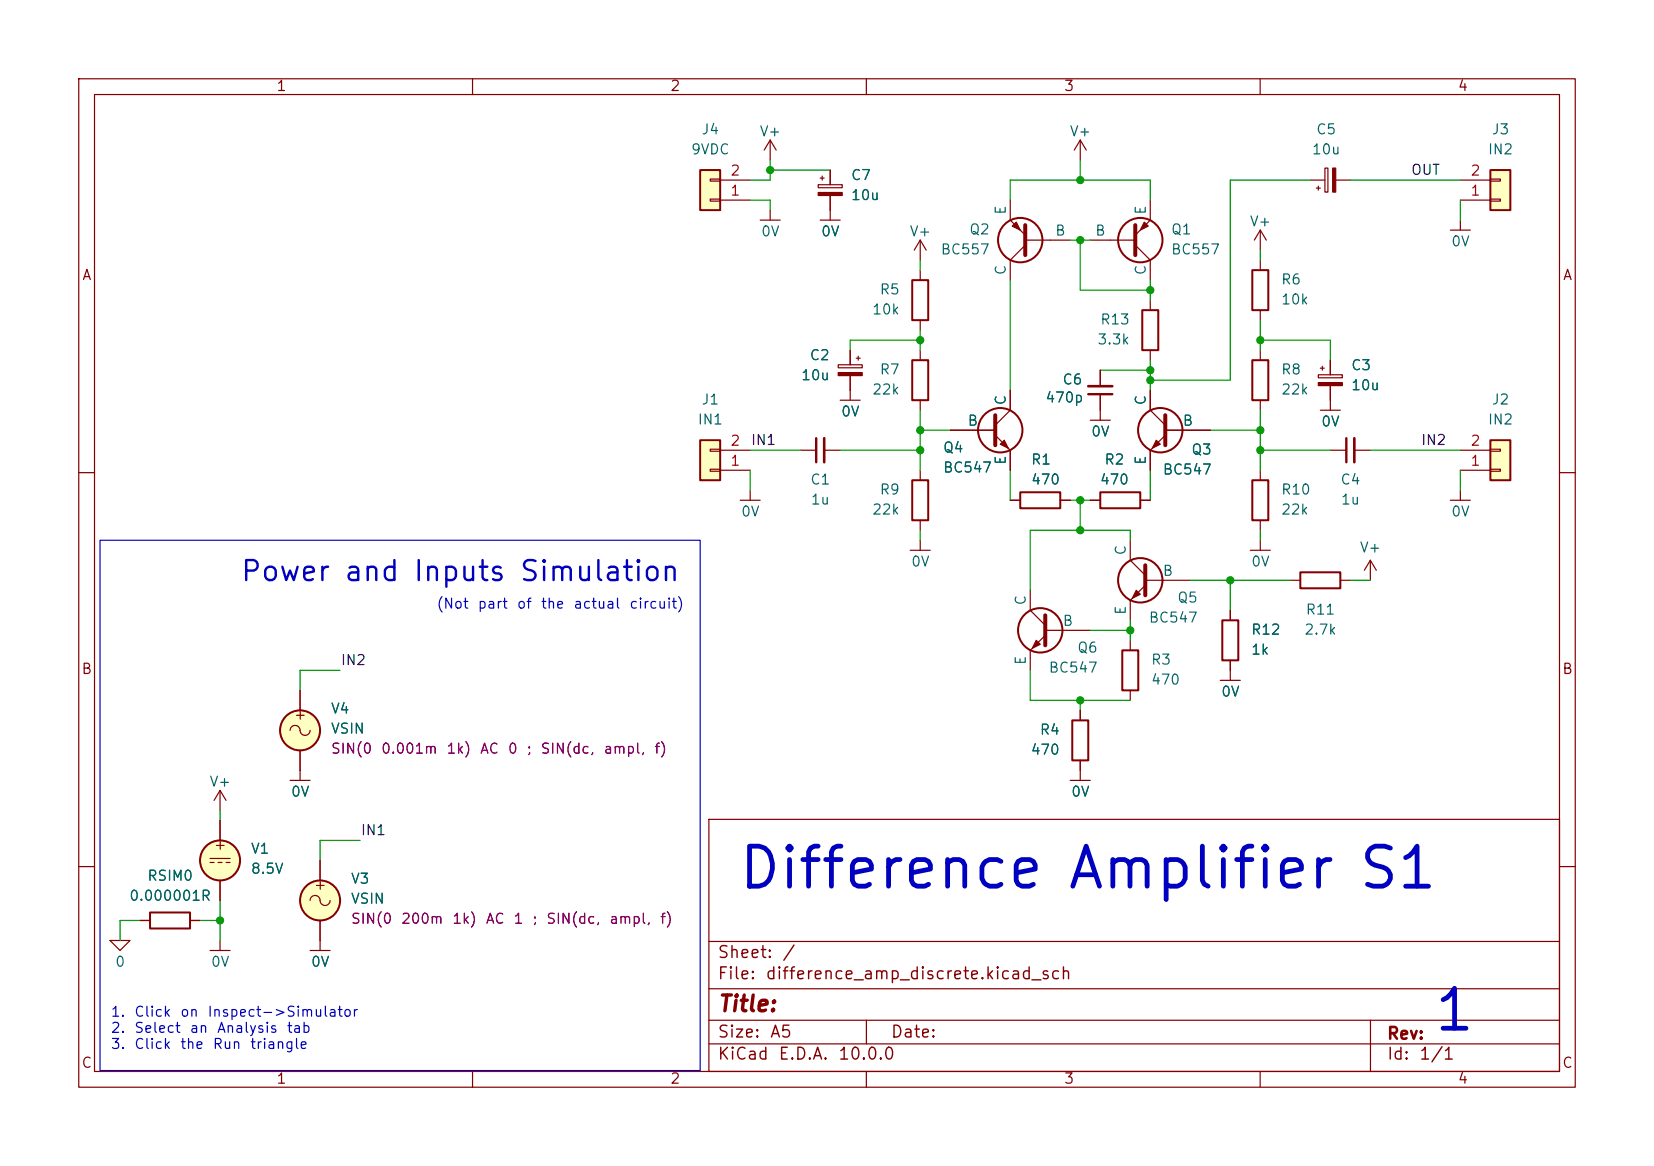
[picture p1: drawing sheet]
<svg xmlns="http://www.w3.org/2000/svg" width="210mm" height="148mm" viewBox="0 0 210 148" stroke-linecap="round" stroke-linejoin="round" font-family="sans-serif">
<g fill="none" stroke="#840000" stroke-width=".15">
<path d="M10 10h190v128h-190zM12 12h186v124h-186zM60 10v2M110 10v2M160 10v2M116.8 34.3v1.3M138.4 30.5h5.7M144.1 31.1l1.9 1.9v2.6M146 25.4v2.5l-1.9 1.9M106.4 46.3h3.1v.4h-3.1zM107.9 44.5v1.8M107.9 47.7v1.8"/>
<path d="M108.7 45.5h.5M109 45.2v.5M116.8 40.6v1.3M10 60h2M128.3 63.5h1.2M134.6 63.5h1.3M156.2 77.5v1.2M198 60h2M154.9 86.4h2.6M156.2 83.8v2.6M10 110h2M90 104h108v32h-108z"/>
<path d="M90 119.5h108M198 110h2M60 136v2M90 132.5h108M90 129.5h108M90 125.5h108M110 136v2M110 129.5v3M160 136v2M174 129.5v6.5"/>
</g>
<g fill="none" stroke="#840000" stroke-width=".25">
<path d="M115.8 35.6h2.1v5h-2.1zM129.5 62.5h5.1v2h-5.1zM155.2 78.7h2v5.1h-2z"/>
<circle cx="144.8" cy="30.5" r="2.82"/>
</g>
<path d="M144.1 28.6v3.8" fill="none" stroke="#840000" stroke-width=".51"/>
<g fill="#840000" stroke="#840000" stroke-width=".15">
<path d="M145.3 28.2l.5 .5-1 .5z"/>
<path d="M106.4 47.3h3.1v.4h-3.1z"/>
</g>
<path d="M88.9 55.9h2.5v5.1h-2.5z" fill="#ffffc2"/>
<g fill="none" stroke="#840000" stroke-width=".25">
<path d="M88.9 55.9h2.5v5.1h-2.5zM165.1 72.6h5.1v2.1h-5.1z"/>
<circle cx="144.8" cy="73.7" r="2.82"/>
<circle cx="132.1" cy="80" r="2.82"/>
<circle cx="40.6" cy="114.3" r="2.54"/>
</g>
<g fill="none" stroke="#840000" stroke-width=".15">
<path d="M90.2 59.6h1.2v.2h-1.2zM90.2 57h1.2v.3h-1.2zM91.4 59.7h3.8M91.4 57.2h3.8M138.4 53.3h2.6M139.7 47v2M139.7 50v3.3M94 63.5h2.5M95.2 62.2v1.3M115.6 69.9h2.5M116.8 68.6v1.3M130.8 74.9v2.6l1.9 1.9"/>
<path d="M143.5 68.6v2.5l1.9 1.9M145.4 74.3l-1.9 1.9v2.5M145.4 73.7h5.7M158.7 69.9h2.6M160 68.6v1.3M163.8 73.7h1.3M170.2 73.7h1.2M174 71.1l-.8 1.3M174 71.1l.8 1.3M174 71.1v2.6M36.8 99.1h2.6M38.1 97.8v1.3"/>
<path d="M132.7 80.6l-1.9 2v2.5M132.7 80h5.7M39.4 114.3a.67 .67 0 0 1 .7-.6 .67 .67 0 0 1 .6 .8 .64 .64 0 0 0 .7 .4 .64 .64 0 0 0 .5-.6M40.6 109.2v2.6M40.6 116.8v2.6"/>
</g>
<path d="M132.7 78.1v3.8M145.4 71.8v3.8" fill="none" stroke="#840000" stroke-width=".51"/>
<g fill="#840000" stroke="#840000" stroke-width=".15">
<path d="M144.3 74.9l.5 .5-1 .5z"/>
<path d="M131.6 81.3l.5 .5-1 .5z"/>
</g>
<circle cx="40.6" cy="114.3" r="2.54" fill="#ffffc2" stroke="#ffffc2" stroke-width=".13"/>
<path d="M138.2 50h3" fill="none" stroke="#840000" stroke-width=".3"/>
<path d="M138.2 49h3" fill="none" stroke="#840000" stroke-width=".33"/>
<path d="M189.2 21.6h2.6v5.1h-2.6z" fill="#ffffc2"/>
<g fill="none" stroke="#840000" stroke-width=".25">
<path d="M145 39.4h2.1v5.1h-2.1zM189.2 21.6h2.6v5.1h-2.6zM115.8 45.7h2.1v5.1h-2.1zM159 45.7h2v5.1h-2zM115.8 61h2.1v5h-2.1zM139.7 62.5h5.1v2h-5.1zM159 61h2v5h-2zM136.1 91.4h2.1v5.1h-2.1zM142.5 82.6h2v5h-2zM19 115.8h5.1v2.1h-5.1z"/>
<circle cx="129.5" cy="30.5" r="2.82"/>
<circle cx="127" cy="54.6" r="2.82"/>
<circle cx="147.3" cy="54.6" r="2.82"/>
<circle cx="38.1" cy="92.7" r="2.54"/>
<circle cx="27.9" cy="109.2" r="2.54"/>
</g>
<g fill="none" stroke="#840000" stroke-width=".15">
<path d="M116.8 30.5v2.5M116.8 30.5l-.7 1.3M116.8 30.5l.8 1.3M128.3 25.4v2.5l1.9 1.9M130.2 31.1l-1.9 1.9v2.6M130.2 30.5h5.7M146 38.1v1.3M166.4 22.9h1.8M167.1 23.9h.5M167.4 23.6v.5M168.2 21.3h.4v3.1h-.4zM169.6 22.9h1.8"/>
<path d="M184.1 29.2h2.6M185.4 25.4h3.8M185.4 22.9h3.8M185.4 27.9v1.3M189.2 25.3h1.3v.2h-1.3zM189.2 22.7h1.3v.3h-1.3zM101.6 57.2h2M104.6 57.2h2.1M106.7 50.8h2.5M107.9 49.5v1.3M116.8 44.5v1.2M116.8 50.8v1.3"/>
<path d="M116.8 59.7v1.3M120.6 54.6h5.8M126.4 55.2l1.9 2v2.5M128.3 49.5v2.6l-1.9 1.9M146 49.5v2.6l2 1.9M146 44.5v1.2M148 55.2l-2 2v2.5M148 54.6h5.7M160 44.5v1.2M160 50.8v1.3M160 59.7v1.3M168.9 57.2h2"/>
<path d="M172 57.2h2M116.8 66v1.3M138.4 63.5h1.3M144.8 63.5h1.2M160 66v1.3M184.1 63.5h2.6M185.4 62.2v1.3M36.8 92.7a.67 .67 0 0 1 .8-.6 .67 .67 0 0 1 .5 .8 .64 .64 0 0 0 .7 .4 .64 .64 0 0 0 .6-.6M38.1 87.6v2.6M38.1 95.3v2.5M135.9 99.1h2.5M137.2 90.2v1.2"/>
<path d="M137.2 96.5v2.6M143.5 81.3v1.3M143.5 87.6v1.3M14 119.4h2.5l-1.3 1.3zM15.2 119.4h.1M17.8 116.8h1.2M24.1 116.8h1.3M26.7 109h2.5M26.7 109.5h.5M27.7 109.5h.5M27.9 100.3v2.6M27.9 104.1v2.6"/>
<path d="M27.9 111.8v2.5M27.9 119.4v1.3M27.9 100.3l-.7 1.3M27.9 100.3l.8 1.3M28.7 109.5h.5M40.6 119.4v1.3M26.7 120.7h2.5M39.4 120.7h2.5"/>
</g>
<path d="M130.2 28.6v3.8M126.4 52.7v3.8M148 52.7v3.8" fill="none" stroke="#840000" stroke-width=".51"/>
<g fill="#840000" stroke="#840000" stroke-width=".15">
<path d="M146.8 55.9l.5 .5-1 .5z"/>
<path d="M127 56.4l.5-.5 .5 1z"/>
<path d="M169.2 21.3h.4v3.1h-.4z"/>
<path d="M128.5 28.7l.5-.5 .5 1z"/>
</g>
<g fill="#ffffc2" stroke="#ffffc2" stroke-width=".13">
<circle cx="38.1" cy="92.7" r="2.54"/>
<circle cx="27.9" cy="109.2" r="2.54"/>
</g>
<path d="M103.6 55.6v3.1M170.9 55.6v3.1" fill="none" stroke="#840000" stroke-width=".3"/>
<path d="M104.6 55.6v3.1M172 55.6v3.1" fill="none" stroke="#840000" stroke-width=".33"/>
<path d="M189.2 55.9h2.6v5.1h-2.6z" fill="#ffffc2"/>
<path d="M189.2 55.9h2.6v5.1h-2.6z" fill="none" stroke="#840000" stroke-width=".25"/>
<path d="M137.2 17.8l-.8 1.3M137.2 17.8l.7 1.3M137.2 17.8v2.5M167.6 52.1h2.6M168.9 50.8v1.3M185.4 59.7h3.8M185.4 57.2h3.8M189.2 59.6h1.3v.2h-1.3zM189.2 57h1.3v.3h-1.3z" fill="none" stroke="#840000" stroke-width=".15"/>
<path d="M88.9 21.6h2.5v5.1h-2.5z" fill="#ffffc2"/>
<path d="M88.9 21.6h2.5v5.1h-2.5zM159 34.3h2v5.1h-2z" fill="none" stroke="#840000" stroke-width=".25"/>
<g fill="none" stroke="#840000" stroke-width=".15">
<path d="M97.8 17.8l-.8 1.3M97.8 17.8l.8 1.3M97.8 17.8v2.5M90.2 25.3h1.2v.2h-1.2zM90.2 22.7h1.2v.3h-1.2zM91.4 25.4h3.8M91.4 22.9h3.8M96.5 27.9h2.6M97.8 26.7v1.2M103.9 23.4h3v.4h-3zM104.1 22.6h.5M104.1 27.9h2.6"/>
<path d="M104.4 22.4v.5M105.4 21.6v1.8M105.4 24.8v3.1M160 29.2l-.7 1.3M160 29.2l.8 1.3M160 29.2v2.6M160 33v1.3M160 39.4v1.2M107.9 44.5v1.8M107.9 47.7v1.8M120.6 54.6h5.8M128.3 49.5v2.6"/>
<path d="M128.3 57.2v2.5M139.7 47v2M139.7 50v2.1M146 49.5v2.6M146 57.2v2.5M148 54.6h5.7M167.4 47.6h3v.4h-3zM167.6 46.7h.5M167.9 46.5v.5M168.9 45.7v1.9M168.9 48.9v1.9M128.3 63.5h1.2"/>
<path d="M134.6 63.5h1.3M138.4 63.5h1.3M144.8 63.5h1.2M156.2 77.5v1.2M38.1 87.6v2.6M38.1 95.3v2.5M137.2 90.2v1.2M137.2 96.5v1.3M156.2 83.8v1.3M17.8 116.8h1.2M24.1 116.8h1.3M27.9 104.1v2.6"/>
<path d="M27.9 111.8v2.5M40.6 109.2v2.6M40.6 116.8v2.6"/>
</g>
<g fill="#840000" stroke="#840000" stroke-width=".15">
<path d="M167.4 48.6h3v.3h-3z"/>
<path d="M103.9 24.4h3v.4h-3z"/>
</g>
<g fill="none" stroke="#009600" stroke-width=".15">
<path d="M95.2 25.4h2.6v1.3M97.8 20.3v2.6h-2.6M97.8 21.6h7.6M116.8 33v1.3M128.3 25.4v-2.5h17.7v2.5M128.3 35.6v13.9M135.9 30.5h2.5M137.2 20.3v2.6M137.2 30.5v6.3h8.8M146 35.6v2.5M160 31.8v1.2M166.4 22.9h-10.2v25.4h-10.2"/>
<path d="M171.4 22.9h14M185.4 25.4v2.5M95.2 57.2h6.4M95.2 59.7v2.5M106.7 57.2h10.1M116.8 54.6h3.8M116.8 43.2h-8.9v1.3M116.8 41.9v2.6M116.8 52.1v7.6M128.3 59.7v3.8M139.7 47h6.3M146 45.7v3.8"/>
<path d="M146 59.7v3.8M153.7 54.6h6.3M160 40.6v3.9M160 52.1v7.6M160 43.2h8.9v2.5M160 57.2h8.9M174 57.2h11.4M185.4 59.7v2.5M116.8 67.3v1.3M135.9 63.5h2.5M137.2 63.5v3.8M143.5 68.6v-1.3h-12.7v7.6"/>
<path d="M143.5 78.7v2.6M151.1 73.7h12.7M156.2 73.7v3.8M160 67.3v1.3M171.4 73.7h2.6M43.2 85.1h-5.1v2.5M130.8 85.1v3.8h12.7M137.2 88.9v1.3M138.4 80h5.1M17.8 116.8h-2.6v2.6M25.4 116.8h2.5M27.9 102.9v1.2"/>
<path d="M27.9 114.3v5.1M45.7 106.7h-5.1v2.5"/>
</g>
<path d="M12.7 68.6h76.2v67.3h-76.2z" fill="none" stroke="#0000c2" stroke-width=".15"/>
<g fill="#009600" stroke="#009600" stroke-width=".13">
<circle cx="143.5" cy="80" r=".46"/>
<circle cx="156.2" cy="73.7" r=".46"/>
<circle cx="137.2" cy="88.9" r=".46"/>
<circle cx="160" cy="57.2" r=".46"/>
<circle cx="160" cy="54.6" r=".46"/>
<circle cx="160" cy="43.2" r=".46"/>
<circle cx="137.2" cy="63.5" r=".46"/>
<circle cx="116.8" cy="57.2" r=".46"/>
<circle cx="116.8" cy="54.6" r=".46"/>
<circle cx="137.2" cy="67.3" r=".46"/>
<circle cx="146" cy="48.3" r=".46"/>
<circle cx="146" cy="47" r=".46"/>
<circle cx="146" cy="36.8" r=".46"/>
<circle cx="137.2" cy="30.5" r=".46"/>
<circle cx="137.2" cy="22.9" r=".46"/>
<circle cx="97.8" cy="21.6" r=".46"/>
<circle cx="116.8" cy="43.2" r=".46"/>
<circle cx="27.9" cy="116.8" r=".46"/>
</g>
<g font-size="5.1" fill="#0000c2">
<text x="93.4" y="114">Difference Amplifier S1</text>
<text x="181.8" y="132.1">1</text>
</g>
<g font-size="2.5" fill="#0000c2">
<text x="30.4" y="74.4">Power</text>
<text x="43.5" y="74.4">and</text>
<text x="52.3" y="74.4">Inputs</text>
<text x="65.8" y="74.4">Simulation</text>
</g>
<text font-size="2" fill="#840000" x="91" y="128.9">Title:</text>
<g font-size="1.5" fill="#840000">
<text x="91" y="124.7">File:</text>
<text x="91" y="122">Sheet:</text>
<text x="97.1" y="124.7">difference_amp_discrete.kicad_sch</text>
<text x="99.2" y="122">/</text>
<text x="91" y="134.9">KiCad</text>
<text x="91" y="132.1">Size:</text>
<text x="97.7" y="132.1">A5</text>
<text x="98.7" y="134.9">E.D.A.</text>
<text x="106.3" y="134.9">10.0.0</text>
<text x="113" y="132.1">Date:</text>
<text x="176" y="132.3">Rev:</text>
<text x="176" y="134.9">Id:</text>
<text x="180.1" y="134.9">1/1</text>
</g>
<g font-size="1.3" fill="#840000">
<text x="35" y="11.9">1</text>
<text x="85" y="11.9">2</text>
<text x="135" y="11.9">3</text>
<text x="185" y="11.9">4</text>
<text x="10.3" y="35.9">A</text>
<text x="198.4" y="35.9">A</text>
<text x="10.3" y="85.9">B</text>
<text x="198.3" y="85.9">B</text>
<text x="37.2" y="91.7">+</text>
<text x="27.1" y="108.2">+</text>
<text x="39.8" y="113.3">+</text>
<text x="10.3" y="135.9">C</text>
<text x="35" y="137.9">1</text>
<text x="85" y="137.9">2</text>
<text x="135" y="137.9">3</text>
<text x="185" y="137.9">4</text>
<text x="198.3" y="135.9">C</text>
</g>
<g font-size="1.3" fill="#006464">
<text x="89" y="17.4">J4</text>
<text x="96.4" y="17.6">V+</text>
<text x="135.7" y="17.6">V+</text>
<text x="167" y="17.4">C5</text>
<text x="189.3" y="17.4">J3</text>
<text x="87.6" y="19.9">9VDC</text>
<text x="108" y="23.2">C7</text>
<text x="166.5" y="19.9">10u</text>
<text x="188.8" y="19.9">IN2</text>
<text x="108" y="25.7">10u</text>
<text x="128" y="27.3" transform="rotate(-90 128 27.3)">E</text>
<text x="145.8" y="27.3" transform="rotate(-90 145.8 27.3)">E</text>
<text x="158.6" y="29.1">V+</text>
<text x="96.5" y="30.3">0V</text>
<text x="104.2" y="30.3">0V</text>
<text x="115.4" y="30.3">V+</text>
<text x="119.3" y="32.6">BC557</text>
<text x="123" y="30.1">Q2</text>
<text x="128" y="35" transform="rotate(-90 128 35)">C</text>
<text x="133.9" y="30.2">B</text>
<text x="139" y="30.2">B</text>
<text x="145.8" y="35" transform="rotate(-90 145.8 35)">C</text>
<text x="148.6" y="32.6">BC557</text>
<text x="148.6" y="30.1">Q1</text>
<text x="184.2" y="31.6">0V</text>
<text x="110.6" y="40.2">10k</text>
<text x="111.6" y="37.7">R5</text>
<text x="139.6" y="41.5">R13</text>
<text x="162.6" y="36.4">R6</text>
<text x="162.6" y="39">10k</text>
<text x="102.7" y="46">C2</text>
<text x="111.6" y="47.9">R7</text>
<text x="139.2" y="44">3.3k</text>
<text x="162.6" y="47.9">R8</text>
<text x="171.5" y="47.3">C3</text>
<text x="89" y="51.7">J1</text>
<text x="101.6" y="48.6">10u</text>
<text x="106.7" y="53.2">0V</text>
<text x="110.6" y="50.4">22k</text>
<text x="128" y="51.5" transform="rotate(-90 128 51.5)">C</text>
<text x="132.6" y="51.4">470p</text>
<text x="134.8" y="49.1">C6</text>
<text x="145.8" y="51.5" transform="rotate(-90 145.8 51.5)">C</text>
<text x="162.6" y="50.4">22k</text>
<text x="171.5" y="49.8">10u</text>
<text x="189.3" y="51.7">J2</text>
<text x="88.5" y="54.2">IN1</text>
<text x="119.6" y="57.8">Q4</text>
<text x="122.8" y="54.4">B</text>
<text x="128" y="59.1" transform="rotate(-90 128 59.1)">E</text>
<text x="130.8" y="59.3">R1</text>
<text x="138.4" y="55.7">0V</text>
<text x="140.1" y="59.3">R2</text>
<text x="145.8" y="59.1" transform="rotate(-90 145.8 59.1)">E</text>
<text x="150.1" y="54.4">B</text>
<text x="151.2" y="58">Q3</text>
<text x="167.7" y="54.5">0V</text>
<text x="188.8" y="54.2">IN2</text>
<text x="94" y="65.9">0V</text>
<text x="102.8" y="61.8">C1</text>
<text x="102.9" y="64.4">1u</text>
<text x="110.6" y="65.6">22k</text>
<text x="111.6" y="63.1">R9</text>
<text x="119.6" y="60.3">BC547</text>
<text x="130.8" y="61.8">470</text>
<text x="139.6" y="61.8">470</text>
<text x="147.5" y="60.6">BC547</text>
<text x="162.6" y="65.6">22k</text>
<text x="162.6" y="63.1">R10</text>
<text x="170.1" y="61.8">C4</text>
<text x="170.2" y="64.4">1u</text>
<text x="184.2" y="65.9">0V</text>
<text x="143.3" y="70.6" transform="rotate(-90 143.3 70.6)">C</text>
<text x="172.6" y="70.5">V+</text>
<text x="115.6" y="72.2">0V</text>
<text x="130.6" y="76.9" transform="rotate(-90 130.6 76.9)">C</text>
<text x="147.5" y="73.4">B</text>
<text x="149.4" y="76.8">Q5</text>
<text x="158.8" y="72.2">0V</text>
<text x="134.8" y="79.8">B</text>
<text x="136.7" y="83.2">Q6</text>
<text x="143.3" y="78.1" transform="rotate(-90 143.3 78.1)">E</text>
<text x="145.8" y="79.3">BC547</text>
<text x="158.8" y="80.9">R12</text>
<text x="158.8" y="83.4">1k</text>
<text x="165.5" y="80.9">2.7k</text>
<text x="165.7" y="78.3">R11</text>
<text x="130.6" y="84.5" transform="rotate(-90 130.6 84.5)">E</text>
<text x="133.1" y="85.7">BC547</text>
<text x="146.1" y="84.7">R3</text>
<text x="146.1" y="87.2">470</text>
<text x="155" y="88.7">0V</text>
<text x="41.9" y="90.9">V4</text>
<text x="41.9" y="93.4">VSIN</text>
<text x="131.9" y="93.6">R4</text>
<text x="26.5" y="100.2">V+</text>
<text x="36.8" y="101.4">0V</text>
<text x="130.8" y="96.1">470</text>
<text x="135.9" y="101.4">0V</text>
<text x="18.6" y="112.1">RSIM0</text>
<text x="31.8" y="108.7">V1</text>
<text x="31.8" y="111.2">8.5V</text>
<text x="44.5" y="112.5">V3</text>
<text x="16.3" y="114.7">0.000001R</text>
<text x="44.5" y="115">VSIN</text>
<text x="14.5" y="123">0</text>
<text x="26.7" y="123">0V</text>
<text x="39.4" y="123">0V</text>
</g>
<g font-size="1.3" fill="#a90000">
<text x="92.6" y="22.6">2</text>
<text x="186.6" y="22.6">2</text>
<text x="92.6" y="25.1">1</text>
<text x="186.6" y="25.1">1</text>
<text x="92.6" y="59.4">1</text>
<text x="92.6" y="56.9">2</text>
<text x="186.6" y="59.4">1</text>
<text x="186.6" y="56.9">2</text>
</g>
<g font-size="1.3" fill="#0f0f0f">
<text x="179.1" y="22.5">OUT</text>
<text x="95.2" y="56.8">IN1</text>
<text x="180.3" y="56.8">IN2</text>
<text x="43.2" y="84.7">IN2</text>
<text x="45.7" y="106.3">IN1</text>
</g>
<g font-size="1.3" fill="#0000c2">
<text x="55.3" y="77.6">(Not</text>
<text x="60.6" y="77.6">part</text>
<text x="65.5" y="77.6">of</text>
<text x="68.6" y="77.6">the</text>
<text x="72.7" y="77.6">actual</text>
<text x="79.8" y="77.6">circuit)</text>
<text x="14" y="129.4">1.</text>
<text x="14" y="131.4">2.</text>
<text x="17" y="129.4">Click</text>
<text x="17" y="131.4">Select</text>
<text x="22.8" y="129.4">on</text>
<text x="24" y="131.4">an</text>
<text x="26.3" y="129.4">Inspect-&gt;Simulator</text>
<text x="27.5" y="131.4">Analysis</text>
<text x="36.3" y="131.4">tab</text>
<text x="14" y="133.5">3.</text>
<text x="17" y="133.5">Click</text>
<text x="22.8" y="133.5">the</text>
<text x="26.9" y="133.5">Run</text>
<text x="31.7" y="133.5">triangle</text>
</g>
<g font-size="1.3" fill="#840084">
<text x="41.9" y="96">SIN(0</text>
<text x="48.3" y="96">0.001m</text>
<text x="56.6" y="96">1k)</text>
<text x="60.9" y="96">AC</text>
<text x="64.4" y="96">0</text>
<text x="66.8" y="96">;</text>
<text x="68.5" y="96">SIN(dc,</text>
<text x="76.5" y="96">ampl,</text>
<text x="83" y="96">f)</text>
<text x="44.5" y="117.6">SIN(0</text>
<text x="50.8" y="117.6">200m</text>
<text x="57.3" y="117.6">1k)</text>
<text x="61.6" y="117.6">AC</text>
<text x="65.1" y="117.6">1</text>
<text x="67.5" y="117.6">;</text>
<text x="69.3" y="117.6">SIN(dc,</text>
<text x="77.3" y="117.6">ampl,</text>
<text x="83.7" y="117.6">f)</text>
</g>
</svg>
